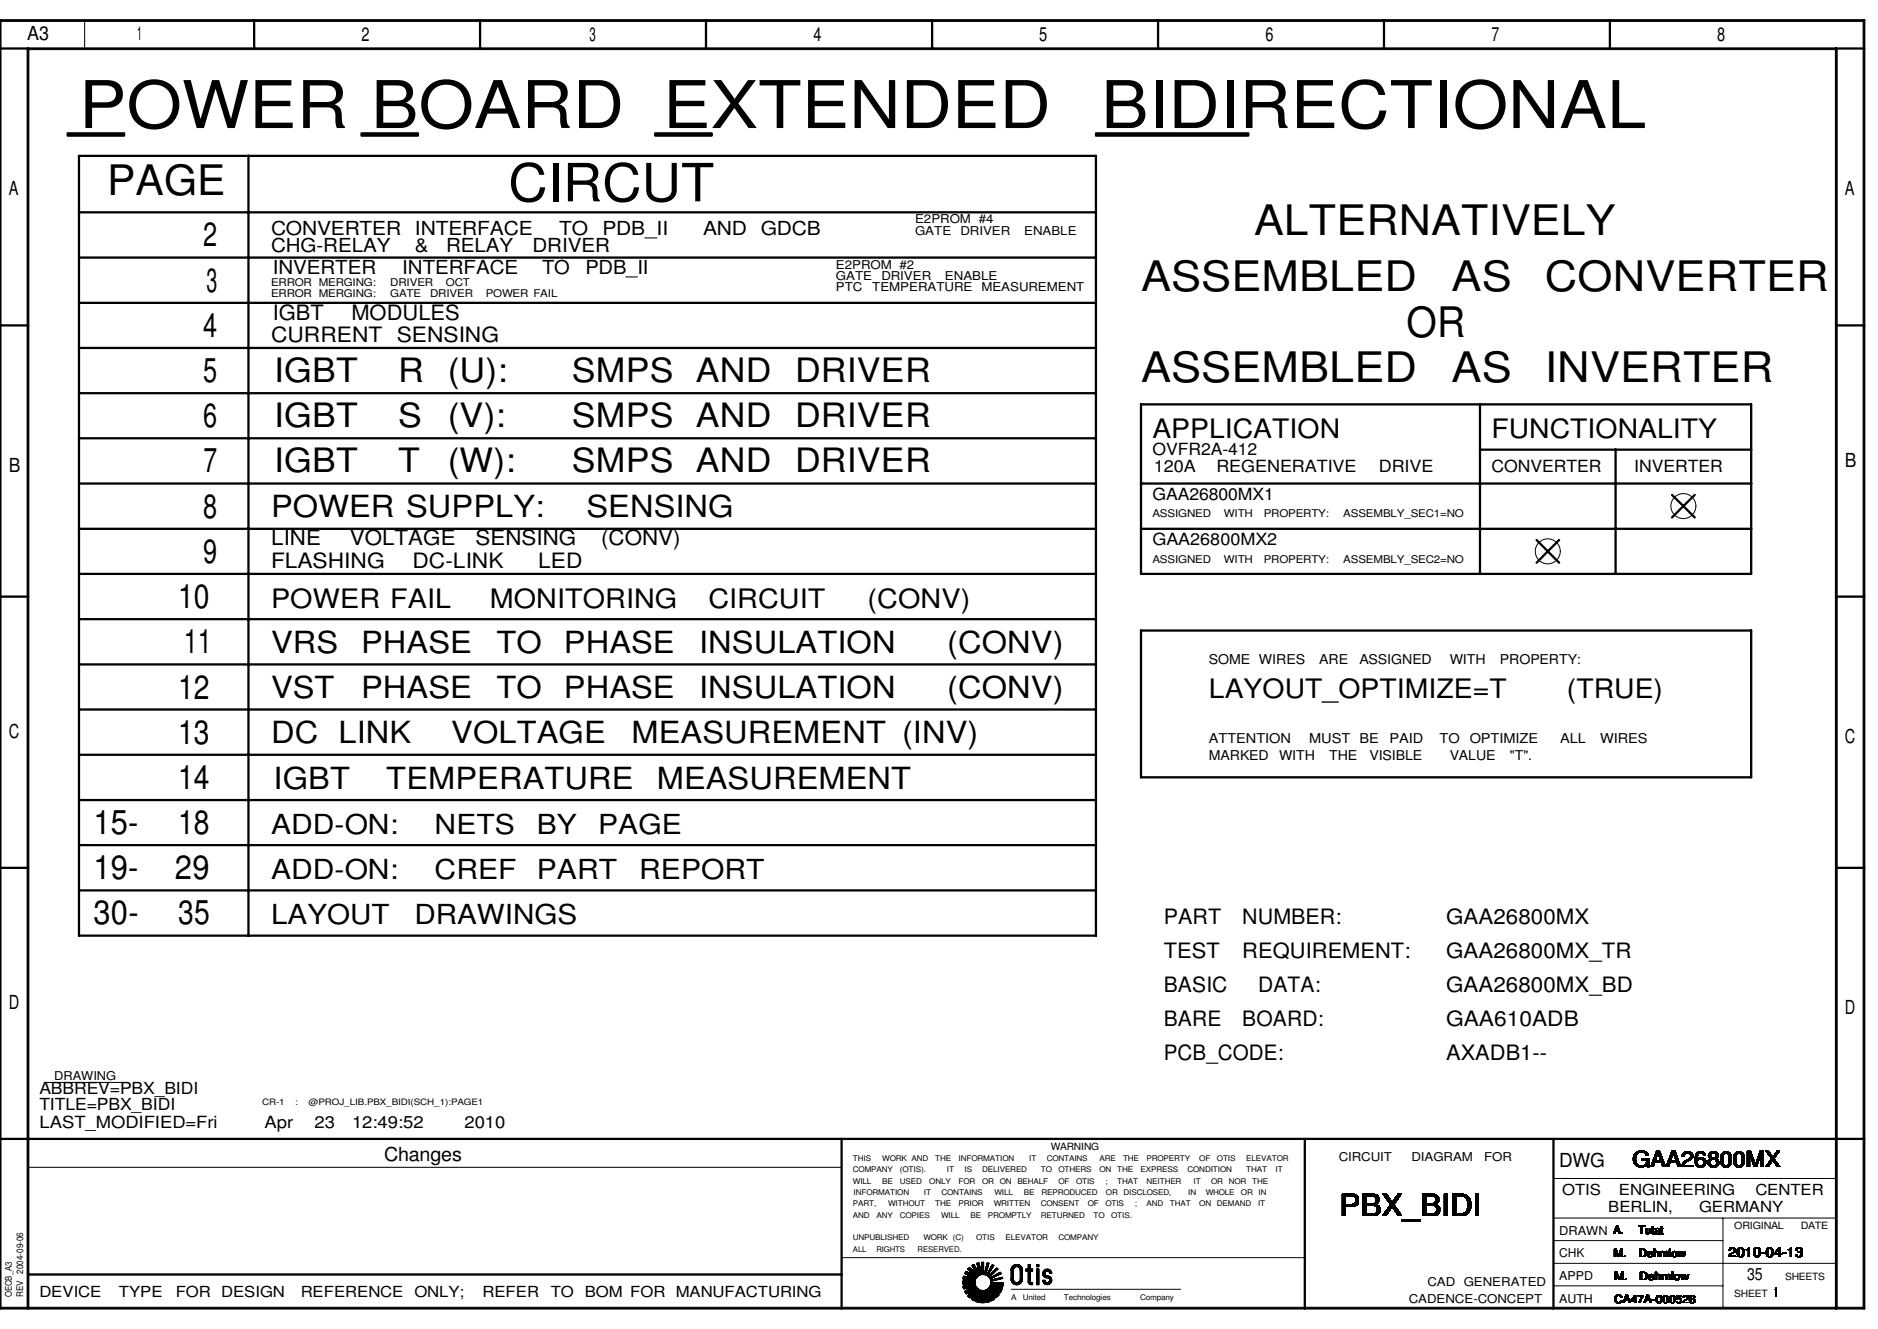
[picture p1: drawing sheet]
<svg xmlns="http://www.w3.org/2000/svg" width="420mm" height="297mm" viewBox="0 0 420 297" stroke-linecap="round" stroke-linejoin="round" font-family="sans-serif">
<g fill="none" stroke="#000" stroke-width=".22">
<path d="M.2 4.8h416.3v287.4h-416.3zM18.9 4.5v6.3M10.1 241.9h17.7M6.3 260.9h181.8M347.3 272.2h63.1M347.3 263.4h63.1M347.3 277.3h37.8M385.1 272.2v20.2M6.1 292.4v-281.3h404.6v281.3M188.1 281.1h103.6M215.2 286.9h2.7M215.2 287h2.8"/>
<path d="M215.2 286.3h2.7M215.2 286.4h2.7M215.2 286.3h2.8M215.2 286.8h2.7M215.2 286.7h2.7M215.2 286.6h2.7M215.2 286.5h2.7M215.3 285.8h2.8M215.3 285.7h2.9M215.3 287.6l2.9 .1M215.3 287.6h2.9M215.3 285.6h1.9"/>
<path d="M215.3 285.7h2.1M215.3 285.5h1.1M215.3 285.5h1.5M215.3 287.7h3M215.3 287.8h1.5M215.3 285.6h1.7M215.3 287.9h1.3M215.3 287.7h1.7M215.3 285.3l.9 .1M215.3 285.3h.5M215.3 287.9h1M215.4 288.1h.3"/>
<path d="M215.4 285.2h.2M215.4 288.1l1.9-.4-1.7 .9h1.4M215.6 284.6l2 1.1-2.2-.5M215.7 284.6h1M215.7 284.6h1.1M215.7 288.7h1.1M215.7 287.4h2.4M215.7 284.5h.9M215.7 284.5h.8M215.7 288.8h1M215.7 288.8h1.1M215.7 288.6h1.4"/>
<path d="M215.7 285.9h2.4M215.8 284.4h.6M215.8 284.7h1.1M215.8 288.9h.7M215.8 284.7h1.2M215.8 284.3h.5M215.8 289h.7M215.8 289h.5M215.8 288.5h8.1M215.8 287.4h2.3M215.9 284.2h.2M215.9 289.2h.2"/>
<path d="M215.9 289.1h.2M215.9 284.2h.1M215.9 284.8h1.2M216 288.4h7.9M216 289.2l1.4-.8-1.1 1.2h1M216 286h2.1M216 284.8l1.3 .1M216 287.3h2.1M216.1 288.4h3.2M216.1 288h-.8M216.2 284.9h1.1M216.2 288.3h2.9"/>
<path d="M216.2 286h1.9M216.2 287.3h1.9M216.3 285h1.3M216.3 288.2h2.7M216.3 283.6h.8M216.3 289.7h1M216.3 283.7h.9M216.3 288.2h2.6M216.4 283.5h.6M216.4 283.8h.9M216.5 283.5h.5M216.5 288.2h2.3"/>
<path d="M216.5 287.2h1.6M216.5 289.8h.6M216.5 289.5h1M216.5 283.5h.4M216.5 285.1h1.1M216.5 283.9h.8M216.5 289.4h1.1M216.5 283.9l.9 .1M216.5 289.9h.5M216.6 289.9h.4M216.6 283.4h.2M216.6 285.1h1.2"/>
<path d="M216.6 289.3h1M216.6 287.1h1.4M216.6 289.2h6.6M216.6 288.1h2.1M216.6 290h.3M216.6 283.3h.2M216.6 285.2h1.2M216.6 289.3h1.1M216.7 290h.2M216.7 284h.8M216.7 288h1.9M216.7 286.1h1.3"/>
<path d="M216.7 289.1h6.4M216.7 285.2h2M216.7 284.1h.9M216.8 287.1h1.2M216.8 284.1h.8M216.8 285.3h1.8M216.8 289.1h6.3M216.8 290.2l1-1-.7 1.2M216.8 284.2h.8M216.9 284.2h.8M216.9 285.3h1.7M216.9 289h6"/>
<path d="M216.9 287.9h1.6M216.9 284.3h.9M216.9 288.9h6M216.9 286.2h1.1M217 288.9h5.8M217 287.9h1.4M217 284.4h.9M217.1 285.5h1.3M217.1 284.4l.9 .1M217.1 287.8h1.3M217.1 288.8h5.7M217.1 288.7h6.7"/>
<path d="M217.1 283.7h-.8l1.7 1.6-2.1-1.2M217.1 287.7h1.3M217.1 286.3h.9M217.2 285.5h1.2M217.2 284.5h.9M217.2 287l-1.9 .5h2.8M217.2 288.7h6.6M217.2 290.3h.9M217.3 284.6h.8M217.3 290.2h.8M217.3 288.6h6.5M217.3 290.2h.9"/>
<path d="M217.3 290.5h.6M217.3 282.9h.6M217.3 284.7h.9M217.3 283h.6M217.3 285.6h1M217.4 282.7h.4M217.4 290h.9M217.4 289.9h1M217.4 284.7h.8M217.4 290.5h.5M217.4 283h.6M217.4 289.5l-1.1 .1"/>
<path d="M217.4 290.6h.4M217.4 289.8h4.7M217.4 283.1h.6M217.4 283.2h.7M217.4 285.6h.8M217.5 283.3h.6M217.5 284.8h.8M217.5 283.2h.6M217.5 285.7h.7M217.5 289.8h.9M217.6 282.7h.2M217.6 284.8l2.8 .1"/>
<path d="M217.6 283.4l.6 .1M217.6 283.4h.5M217.6 289.6h4.4M217.6 282.6h.1M217.6 283.5h.6M217.6 290.7h.2M217.6 284.9h1.7M217.6 289.5h4.3M217.7 285h1.4M217.7 283.5h.5M217.7 283.6h.6M217.7 289.4h5.6"/>
<path d="M217.8 290.7h.1M217.8 283.7h.5M217.8 289.3h5.5M217.8 285.1h1.1M217.8 290.7l.7-1-.4 1.3M217.8 283.7h.6M217.8 283.8h.6M217.8 282.8h-.5l1.2 2.2-1.8-1.7M217.8 285.1h1M217.8 283.9h.6M217.9 285.2h.8M217.9 283.9l.6 .1"/>
<path d="M217.9 284h.6M218 284.1h.6M218.1 284.2h.5M218.1 290.4h-.9M218.1 284.3h.6M218.1 284.4h.6M218.1 285.8h-2.9l2.2 .5M218.1 290.9h.8M218.2 290.7h.8M218.2 284.4h.5M218.2 290.8h.8M218.2 291h.7"/>
<path d="M218.2 290.6h.9M218.2 290.7h.9M218.2 290l-.9 .1M218.2 284.6h.6M218.2 284.5h.6M218.2 290.5h.9M218.3 284.6h.6M218.3 290.4h.8M218.3 290.5h.8M218.4 284.7h1.5M218.4 290.2h.8M218.4 290.3h.8"/>
<path d="M218.4 291h.5M218.4 290l3.9 .1M218.4 284.8h1.5M218.4 282.4h.5M218.4 290.2h2.7M218.4 282.5h.5M218.4 282.7h.5M218.4 282.6h.5M218.4 290h3.8M218.4 289.9h3.8M218.4 289.9h3.7M218.5 282.8h.4"/>
<path d="M218.5 282.9h.4M218.5 289.8h3.6M218.6 291h.3M218.6 283h.4M218.6 283.1h.5M218.6 283.3h.5M218.6 283.2h.5M218.7 283.4h.4M218.7 283.5h.5M218.7 283.6h.5M218.7 283.7h.5M218.7 291.1h.2l.3-1.1v1.2"/>
<path d="M218.7 283.9h.5M218.7 283.8h.5M218.8 284h.4M218.8 284.1h.4M218.8 284.1h.5M218.8 282.3h-.4l.6 2.6-1.3-2.3M218.9 284.2h.4M218.9 284.3h.5M218.9 284.5h1M218.9 284.4h.5M218.9 284.6h1M219.2 290.6h.9"/>
<path d="M219.2 290.7h.9M219.2 291.1h.9M219.2 291h.9M219.2 290.2l1.9 .1M219.2 290.4h.9M219.2 290.5h.9M219.2 290.8h.9M219.2 290.3h.9M219.2 290.2h1.9M219.2 290.9h.9M219.5 282.8h.4M219.5 282.7h.4"/>
<path d="M219.5 282.6h.4M219.5 284.2h.4M219.5 283.4h.4M219.5 283.5h.4M219.5 283.3h.4M219.5 282.1v2.7l-.7-2.6h-.2M219.5 282.2h.4M219.5 284.4h.4M219.5 284.3h.4M219.5 284h.4M219.5 284.1h.4M219.5 282.3h.4"/>
<path d="M219.5 283.6h.4M219.5 283.9h.4M219.5 282.4h.4M219.5 283.7h.4M219.5 282.5h.4M219.5 282.9h.4M219.5 283h.4M219.5 283.8h.4M219.5 283.1h.4M219.5 283.2h.4M219.5 282.1h.4v2.8M219.5 291.2h.4"/>
<path d="M219.9 284.9h.4M220 284.8h.4M220 284.7h.4M220 284.6h.4M220.1 284.6h.3M220.1 284.5h.3M220.1 284.4h.4M220.2 284.2h.3M220.2 284.4h.3M220.2 288.4h3.7M220.2 284h.4M220.2 284.1h.4"/>
<path d="M220.2 290.3h.9M220.3 283.9h.3M220.3 290.4h.8M220.3 290.5h.9M220.3 283.8h.4M220.3 290.6h.9M220.3 283.6h.4M220.3 283.7h.4M220.3 288.3h3.6M220.4 283.4h.4M220.4 283.5h.3M220.4 290.7h.8"/>
<path d="M220.4 283.3h.4M220.4 290.8h.8M220.4 290.9h.9M220.4 283.2h.4M220.4 288.2h3.5M220.5 291h.4M220.5 291h.7M220.5 291h.6M220.5 283h.4M220.5 283.1h.4M220.5 282.8h.4M220.5 284.3h-.3"/>
<path d="M220.5 285.1h.3M220.5 282.9h.4M220.5 284.9h.4M220.5 288.2h3.4M220.6 282.7h.4M220.6 282.6h.4M220.6 291.1h-.1l-.4-1v1.1M220.6 284.8h.4M220.6 285.1h.1M220.6 288.2h3.4M220.6 282.4h.4M220.6 282.5h.4"/>
<path d="M220.7 284.7h.3M220.7 282.3h.3M220.7 284.6h.4M220.8 284.5h.3M220.8 284.5h.4M220.9 282.2h-.2l-.7 2.7M220.9 284.4h.3M220.9 288h3M220.9 284.2h.4M220.9 284.8l-.3 .1M220.9 285.3h.4M221 282.7h-.5"/>
<path d="M221 284.2h.3M221 285.2h.4M221 284.1h.4M221 287.9h2.6M221 285.5h.2M221 284h.4M221 287.8h2.4M221.1 285.5h.1M221.1 285.1h.4M221.1 282.4h-.5M221.1 284h.4M221.1 287.7h2.2"/>
<path d="M221.1 282.3l-.8 2.7M221.1 283.9h.4M221.1 287.7h3M221.2 290.2h1.1M221.2 283.8h.4M221.2 287.7h3M221.2 285.7h.4M221.2 283.7h.4M221.2 287.6h3M221.3 284.3h-.4M221.3 285.8h.2M221.3 283.6h.4"/>
<path d="M221.3 284.9h.4M221.3 287.4h2.9M221.3 283.5h.4M221.3 290.4h1M221.3 290.3h1M221.3 285.6h.5M221.4 283.4h.4M221.4 287.3h2.8M221.4 287.1h2.8M221.4 283.3h.5M221.4 284.8h.4M221.4 286.3h.5"/>
<path d="M221.4 290.5h.7M221.4 287.2h2.8M221.4 285.6h.6M221.4 286.3h.7M221.4 286.2h.9M221.5 286.9h2.7M221.5 287h2.7M221.5 290.6h.5M221.5 284.7h.5M221.5 286.3h.2M221.5 290.5h.6M221.5 283.2h.5"/>
<path d="M221.5 286.8h2.7M221.5 286.7h2.7M221.5 286.6h2.7M221.6 290.7h.2M221.6 290.7h.1M221.6 284.6h.4M221.6 283h.4M221.6 283.1h.4M221.6 284.6h.5M221.6 285h-.4M221.6 290.8l-.6-.9 .3 1.1M221.6 283h.5"/>
<path d="M221.7 285.5h.5M221.7 284.5h.4M221.7 282.8h.5l-1.5 2.4M221.7 282.7h.4M221.8 284.8l-.5 .1M221.8 282.7h.1M221.8 284.4h.5M221.8 282.6l-1.3 2.4h.3M222 285.3h.5M222 289.5h1.3M222 284.2h.5M222 286h1.1"/>
<path d="M222 285.2h.6M222 289.7h-4.5M222.1 284.1h.4M222.1 285.5h-.6M222.1 284.1h.5M222.1 285.2h.7M222.1 282.9h-.4M222.1 289.6h1M222.2 284h.4M222.2 285.1h.6M222.2 289.7h.9M222.2 285.9h1.1"/>
<path d="M222.2 284.4l-.5 .1M222.3 285.1h.6M222.3 283.9h.5M222.3 289.8h.7M222.4 284.3h-.5M222.4 289.8h.5M222.5 285.3l-.7 .1M222.5 289.9h.4M222.5 289.9h.3M222.5 283.7h.5M222.5 290h.3M222.5 283.7h.6"/>
<path d="M222.5 284.9h.8M222.6 290h.2M222.6 283.6h.5l-2 1.9M222.6 283.5h.5M222.7 283.5h.3M222.7 290.1l-.8-.7 .5 .9-1.2-.1M222.8 283.5h.1M222.8 285.8h1.1M222.8 283.9l-.6 .1M222.8 283.4l-1.9 1.9h.4M222.8 284.8h.8M222.8 288.8h.9"/>
<path d="M222.9 284.7h.8M222.9 288.8h.8M222.9 283.8h-.5M222.9 286l-1.3 .1M223 284.7h.8l-2.5 1.2 .1-.1M223 285.7h1.2l-2.7 .7M223.1 284.6h.7M223.1 285h-.7M223.1 285.7h1.1M223.2 287.7l.8 .4h-3.2M223.3 284.5h.5M223.3 288.9h.3"/>
<path d="M223.3 289.5l-5.7 .1M223.4 284.5h.3M223.4 285.6h.8M223.4 289h.2M223.5 284.4h.1M223.5 284.8l-.9 .1M223.6 289l-.9-.3 .7 .7h-5.7M223.6 285.6h.5M223.6 284.3l-2.4 1.4h.5M223.7 285.8l-1.3 .1M223.8 285.5h.3M224.1 285.5l-2.7 .6h1.1"/>
<path d="M226 286.1h.1M226 283.9h.5v2h-.5M226 288.2h37.9M226 283.7h.5M226 283.8h.5M226 285.9h.5M226 286h.5M226.1 286.3l.1 .3M226.1 283.5v.1M226.1 283.9v2M226.1 286.1v.2M226.1 283.6l-.1 2.5"/>
<path d="M226.1 283.5h.6M226.1 283.5h.5M226.1 283.6h.5M226.1 286.3h.6M226.1 283.7h.4M226.1 286.1h.5M226.1 286.2h.5M226.1 283.4h.6M226.2 286.5h.6M226.2 286.6l.2 .1M226.2 283.2h.1M226.2 283.9v2"/>
<path d="M226.2 286.6h.1M226.2 283.2l-.1 .3M226.2 283.2h.8M226.2 283.2h.7M226.2 286.6h.8M226.3 283.1h2M226.3 283.9v2M226.3 286.6h2M226.3 283h2M226.3 286.7h2M226.4 283.9v2M226.4 286.8h1.7l-.2 .2h-1.2"/>
<path d="M226.5 282.9h1.6M226.5 286.9h1.6M226.5 286.9h1.5M226.6 286.9l.2 .2 1-.1M226.7 282.7h1.2l.3 .3M226.7 283.4l-.6 .1M226.8 286.4l-.7 .1M226.8 282.7l-.2 .1M226.8 283.3h-.7M226.9 287.1h.1M226.9 282.7h.8M227 287.1h.5"/>
<path d="M227 282.7h.5M227.6 283.2h.7h-.7M227.6 286.6h.7M227.7 287.1h.1M227.8 283.3h.6M227.8 286.5h.6M227.8 282.7h.1M227.9 283.4l.6 .1M227.9 286.3h.6M228 283.5h.5M228 286.3h.5M228 282.8h-1.4l-.2 .2h1.7"/>
<path d="M228 283.6h.5M228 286.1h.5M228 286.2h.5M228 283.7h.6M228 283.8h.6M228 283.7h.5M228 285.9h.6M228 286h.6M228.1 283.9v2M228.2 286.8h-1.8l.2 .1M228.2 283l.3 .5M228.2 283h-1.8l-.2 .2"/>
<path d="M228.2 283.9v2M228.3 283.9v2M228.3 286.6h.1M228.4 283.9v2M228.4 283.3l-.6 .1M228.5 286.4h-.1M228.5 283.9v2M228.5 286.4h-.7M228.5 286.3l-.3 .5M228.5 283.5v.1M228.5 286.1v.2M228.5 283.6l.1 2.5"/>
<path d="M228.6 286.1h-.1M228.6 283.9h-.6v2h.6M228.6 286l-.6 .1M229.3 284h1.5M229.3 284.1h1.5M229.3 283.6h1.5M229.3 283.9h1.5M229.3 283.7h1.5M229.3 283.8h1.5M229.8 282.6v3.8h.5v-3.8M229.8 286.6h.6M229.8 286.5h.5"/>
<path d="M229.9 286.8h.9M229.9 286.7h.9M229.9 286.6h.9M229.9 282.6v3.8M229.9 286.9h.9M230 286.9h.8M230 282.6v3.8M230.1 287h.7M230.1 282.6v3.8M230.1 287.1h.7M230.2 282.6v3.8M230.3 282.6v3.8"/>
<path d="M230.4 287.1h.4M231.7 282.6v.5M231.7 283.6v3.5M231.8 282.6v.5M231.8 283.6v3.5M231.9 282.6v.5M231.9 283.6v3.5M232 282.6v.5M232 283.6v3.5M232.1 282.6v.5M232.1 283.6v3.5M232.2 282.6v.5"/>
<path d="M232.2 283.6v3.5M233.1 284.8h.5M233.1 284.7h.5M233.1 284.6h.5M233.1 284.5h.5M233.1 284.4h.5M233.1 284.8l.5 .1M233.1 286.3h.5M233.1 284.9h.5M233.1 286.1h.5M233.1 286.2h.5M233.1 285h.7"/>
<path d="M233.1 285.1h.7M233.1 286.4h.6M233.1 286.5h.7M233.2 284.2h.6M233.2 285.1h.9M233.2 285.2h1.3M233.2 286.6h.6M233.3 285.2h1.3M233.3 284.1h1.6M233.3 286.7h1.6M233.3 286.6h1.6M233.3 284h1.6"/>
<path d="M233.3 285.3h1.4M233.3 286.8h1.6M233.3 285.3l1.5 .1M233.4 286.9h1.4M233.5 286.9h1.3M233.5 285.5h1.4M233.5 283.9h1.3M233.5 283.8h1.2M233.6 287h1.1M233.6 287.1h1M233.6 283.7h1M233.7 285.6h1.2"/>
<path d="M233.8 284.3h-.7M233.8 283.7h.6M233.8 285.6h1.2M234 283.6h.2M234.1 287.1h.1M234.4 284.2h.6M234.4 286.6h.6M234.4 285.7h.6M234.5 284.3h.6M234.5 285.7h.6M234.5 286.5h.6M234.5 285.8h.6"/>
<path d="M234.5 286.4h.6M234.6 284.4h.5M234.6 285.8h.5M234.6 286.3h.5M234.6 284.6h.5M234.6 284.5h.5M234.6 285.9h.5M234.6 286h.5M234.6 286.1h.5M234.6 286.2h.5M347.3 282.4h63.1M347.3 287.4h37.8"/>
<circle cx="376.3" cy="113.1" r="2.8"/>
<circle cx="346" cy="123.2" r="2.8"/>
</g>
<g fill="none" stroke="#000" stroke-width=".51">
<path d="M0 4.5h416.7v287.9h-416.7zM0 10.8h416.7M6.3 10.8v281.6M56.8 4.5v6.3M107.3 4.5v6.3M157.8 4.5v6.3M208.4 4.5v6.3M258.9 4.5v6.3M309.4 4.5v6.3M359.9 4.5v6.3M410.4 10.8v281.6M15.1 30.1h12.7"/>
<path d="M15.1 29.8h12.7M15.1 30.3h12.7M17.7 34.8h227.3v174.3h-227.3zM55.5 34.8v174.3M80.8 30.1h12.6M80.8 29.8h12.6M80.8 30.3h12.6M146.5 30.1h12.6M146.5 29.8h12.6M146.5 30.3h12.6M245 30.1h34.1M245 29.8h34.1"/>
<path d="M245 30.3h34.1M17.7 57.6h227.3M17.7 47.5h227.3M0 72.7h6.3M17.7 77.8h227.3M17.7 67.7h227.3M410.4 72.7h6.3M17.7 98h227.3M17.7 87.9h227.3M255.1 90.4h136.4v37.9h-136.4zM330.8 90.4v37.9M17.7 118.2h227.3"/>
<path d="M17.7 108.1h227.3M255.1 118.2h136.4M255.1 108.1h136.4M330.8 100.5h60.7M361.1 100.5v27.8M373.8 110.6l2.5 2.5M376.3 113.1l-2.5 2.6M376.3 113.1l2.5 2.6M378.8 110.6l-2.5 2.5M0 133.3h6.3M17.7 128.3h227.3M17.7 138.4h227.3"/>
<path d="M343.5 120.7l2.5 2.5M346 123.2l-2.5 2.6M346 123.2l2.5 2.6M348.5 120.7l-2.5 2.5M410.4 133.3h6.3M17.7 148.5h227.3M17.7 158.6h227.3M255.1 140.9h136.4v32.8h-136.4zM17.7 168.7h227.3M17.7 178.8h227.3M0 194h6.3M17.7 188.9h227.3"/>
<path d="M17.7 199h227.3M410.4 194h6.3M0 254.6h416.7M188.1 254.6v37.8M291.7 254.6v37.8M347.3 254.6v37.8M6.3 284.9h181.8"/>
</g>
<g font-size="14.7">
<text x="17.7" y="28.6">POWER BOARD EXTENDED</text>
<text x="246.1" y="28.6">BIDIRECTIONAL</text>
</g>
<text font-size="11.8" x="113.6" y="45">CIRCUT</text>
<g font-size="9.4">
<text x="24" y="43.7">PAGE</text>
<text x="280.3" y="52.5">ALTERNATIVELY</text>
<text x="255.1" y="65.2">ASSEMBLED</text>
<text x="324.5" y="65.2">AS</text>
<text x="345.3" y="65.2">CONVERTER</text>
<text x="314.4" y="75.3">OR</text>
<text x="255.1" y="85.3">ASSEMBLED</text>
<text x="324.5" y="85.3">AS</text>
<text x="345.3" y="85.3">INVERTER</text>
</g>
<g font-size="7.5">
<text x="45.4" y="55.1">2</text>
<text x="46.1" y="65.2">3</text>
<text x="45.4" y="75.3">4</text>
<text x="45.4" y="85.4">5</text>
<text x="61.3" y="85.4">IGBT</text>
<text x="89" y="85.4">R</text>
<text x="100.1" y="85.4">(U):</text>
<text x="127.8" y="85.4">SMPS AND</text>
<text x="177.7" y="85.4">DRIVER</text>
<text x="45.4" y="95.5">6</text>
<text x="61.3" y="95.5">IGBT</text>
<text x="89" y="95.5">S</text>
<text x="100.1" y="95.5">(V):</text>
<text x="127.8" y="95.5">SMPS AND</text>
<text x="177.7" y="95.5">DRIVER</text>
<text x="45.5" y="105.6">7</text>
<text x="61.3" y="105.6">IGBT</text>
<text x="89" y="105.6">T</text>
<text x="100.1" y="105.6">(W):</text>
<text x="127.8" y="105.6">SMPS AND</text>
<text x="177.7" y="105.6">DRIVER</text>
<text x="45.4" y="115.7">8</text>
<text x="45.4" y="125.8">9</text>
<text x="39.8" y="135.9">10</text>
<text x="41.1" y="146">11</text>
<text x="39.8" y="156.1">12</text>
<text x="39.8" y="166.2">13</text>
<text x="39.8" y="176.3">14</text>
<text x="20.9" y="186.4">15-</text>
<text x="39.8" y="186.4">18</text>
<text x="20.9" y="196.5">19-</text>
<text x="39.1" y="196.5">29</text>
<text x="20.9" y="206.6">30-</text>
<text x="39.8" y="206.6">35</text>
</g>
<g font-size="6.8">
<text x="60.6" y="115.7">POWER SUPPLY:</text>
<text x="131.1" y="115.7">SENSING</text>
<text x="60.6" y="146">VRS</text>
<text x="80.7" y="146">PHASE</text>
<text x="111" y="146">TO</text>
<text x="126.1" y="146">PHASE</text>
<text x="156.3" y="146">INSULATION</text>
<text x="211.7" y="146">(CONV)</text>
<text x="60.6" y="156.1">VST</text>
<text x="80.7" y="156.1">PHASE</text>
<text x="111" y="156.1">TO</text>
<text x="126.1" y="156.1">PHASE</text>
<text x="156.3" y="156.1">INSULATION</text>
<text x="211.7" y="156.1">(CONV)</text>
<text x="60.6" y="166.2">DC LINK</text>
<text x="100.9" y="166.2">VOLTAGE</text>
<text x="141.2" y="166.2">MEASUREMENT (INV)</text>
<text x="61.2" y="176.3">IGBT</text>
<text x="86.4" y="176.3">TEMPERATURE</text>
<text x="146.8" y="176.3">MEASUREMENT</text>
<text x="299.5" y="271.7">PBX_BIDI</text>
</g>
<g font-size="6.2">
<text x="60.6" y="186.4">ADD-ON:</text>
<text x="97.2" y="186.4">NETS</text>
<text x="120" y="186.4">BY</text>
<text x="133.7" y="186.4">PAGE</text>
<text x="60.6" y="196.5">ADD-ON:</text>
<text x="97.2" y="196.5">CREF</text>
<text x="120" y="196.5">PART</text>
<text x="142.9" y="196.5">REPORT</text>
<text x="60.6" y="206.6">LAYOUT</text>
<text x="92.6" y="206.6">DRAWINGS</text>
</g>
<g font-size="6">
<text x="257.6" y="98">APPLICATION</text>
<text x="333.4" y="98">FUNCTIONALITY</text>
<text x="60.6" y="135.8">POWER FAIL</text>
<text x="109.5" y="135.8">MONITORING</text>
<text x="158.4" y="135.8">CIRCUIT</text>
<text x="193.9" y="135.8">(CONV)</text>
<text x="270.3" y="156.1">LAYOUT_OPTIMIZE=T</text>
<text x="350.3" y="156.1">(TRUE)</text>
</g>
<text font-size="5" x="365" y="260.9">GAA26800MX</text>
<g font-size="4.7">
<text x="61" y="71.4">IGBT</text>
<text x="78.6" y="71.4">MODULES</text>
<text x="60.6" y="76.5">CURRENT SENSING</text>
<text x="60.6" y="121.9">LINE</text>
<text x="78.2" y="121.9">VOLTAGE</text>
<text x="106.3" y="121.9">SENSING</text>
<text x="134.4" y="121.9">(CONV)</text>
<text x="60.6" y="127">FLASHING</text>
<text x="92.2" y="127">DC-LINK</text>
<text x="120.3" y="127">LED</text>
<text x="260.1" y="206.5">PART</text>
<text x="277.7" y="206.5">NUMBER:</text>
<text x="323.3" y="206.5">GAA26800MX</text>
<text x="260.1" y="214.1">TEST</text>
<text x="277.7" y="214.1">REQUIREMENT:</text>
<text x="323.3" y="214.1">GAA26800MX_TR</text>
<text x="260.1" y="221.7">BASIC</text>
<text x="281.2" y="221.7">DATA:</text>
<text x="323.3" y="221.7">GAA26800MX_BD</text>
<text x="260.1" y="229.3">BARE</text>
<text x="277.7" y="229.3">BOARD:</text>
<text x="323.3" y="229.3">GAA610ADB</text>
<text x="260.1" y="236.9">PCB_CODE:</text>
<text x="323.3" y="236.9">AXADB1--</text>
</g>
<g font-size="4.3">
<text x="6.1" y="9">A3</text>
<text x="30.6" y="9">1</text>
<text x="80.8" y="9.3">2</text>
<text x="131.7" y="9.3">3</text>
<text x="181.8" y="9.3">4</text>
<text x="232.3" y="9.3">5</text>
<text x="282.9" y="9.3">6</text>
<text x="333.4" y="9.3">7</text>
<text x="383.9" y="9.3">8</text>
<text x="2" y="43.6">A</text>
<text x="412.4" y="43.6">A</text>
<text x="60.6" y="52.5">CONVERTER</text>
<text x="92.8" y="52.5">INTERFACE</text>
<text x="125" y="52.5">TO</text>
<text x="134.7" y="52.5">PDB_II</text>
<text x="157.2" y="52.5">AND</text>
<text x="170.1" y="52.5">GDCB</text>
<text x="60.6" y="56.3">CHG-RELAY</text>
<text x="92.8" y="56.3">&amp;</text>
<text x="99.7" y="56.3">RELAY</text>
<text x="119" y="56.3">DRIVER</text>
<text x="61" y="61.3">INVERTER</text>
<text x="89.9" y="61.3">INTERFACE</text>
<text x="121.2" y="61.3">TO</text>
<text x="130.9" y="61.3">PDB_II</text>
<text x="2" y="105.5">B</text>
<text x="412.4" y="104.3">B</text>
<text x="2" y="164.9">C</text>
<text x="412.4" y="166.1">C</text>
<text x="2" y="225.5">D</text>
<text x="412.4" y="226.7">D</text>
<text x="85.9" y="259.6">Changes</text>
<text x="348.5" y="260.9">DWG</text>
</g>
<g font-size="3.8">
<text x="257.6" y="101.7">OVFR2A-412</text>
<text x="257.9" y="105.5">120A</text>
<text x="271.9" y="105.5">REGENERATIVE</text>
<text x="308.2" y="105.5">DRIVE</text>
<text x="333.4" y="105.5">CONVERTER</text>
<text x="365.3" y="105.5">INVERTER</text>
<text x="257.6" y="111.8">GAA26800MX1</text>
<text x="257.6" y="121.9">GAA26800MX2</text>
<text x="8.8" y="252">LAST_MODIFIED=Fri</text>
<text x="59.1" y="252">Apr</text>
<text x="70.3" y="252">23</text>
<text x="78.7" y="252">12:49:52</text>
<text x="103.8" y="252">2010</text>
<text x="390.6" y="286.1">35</text>
</g>
<g font-size="3.7">
<text x="8.8" y="244.4">ABBREV=PBX_BIDI</text>
<text x="8.8" y="248.2">TITLE=PBX_BIDI</text>
</g>
<g font-size="3.4">
<text x="349.2" y="267.2">OTIS</text>
<text x="361.9" y="267.2">ENGINEERING</text>
<text x="392.4" y="267.2">CENTER</text>
<text x="359.5" y="270.9">BERLIN,</text>
<text x="379.8" y="270.9">GERMANY</text>
<text x="8.8" y="289.9">DEVICE</text>
<text x="26.6" y="289.9">TYPE</text>
<text x="39.3" y="289.9">FOR DESIGN</text>
<text x="67.2" y="289.9">REFERENCE</text>
<text x="92.6" y="289.9">ONLY;</text>
<text x="107.9" y="289.9">REFER</text>
<text x="123.1" y="289.9">TO</text>
<text x="130.7" y="289.9">BOM FOR MANUFACTURING</text>
</g>
<g font-size="3.1">
<text x="386.4" y="281.1">2010-04-13</text>
<text x="396.7" y="289.9">1</text>
</g>
<g font-size="3">
<text x="270.2" y="148.5">SOME WIRES</text>
<text x="294.9" y="148.5">ARE</text>
<text x="303.9" y="148.5">ASSIGNED</text>
<text x="324.1" y="148.5">WITH</text>
<text x="335.3" y="148.5">PROPERTY:</text>
<text x="270.2" y="166.1">ATTENTION</text>
<text x="292.7" y="166.1">MUST BE</text>
<text x="310.6" y="166.1">PAID</text>
<text x="321.8" y="166.1">TO</text>
<text x="328.5" y="166.1">OPTIMIZE</text>
<text x="348.7" y="166.1">ALL</text>
<text x="357.7" y="166.1">WIRES</text>
<text x="270.2" y="169.9">MARKED</text>
<text x="285.9" y="169.9">WITH</text>
<text x="297.1" y="169.9">THE</text>
<text x="306.1" y="169.9">VISIBLE</text>
<text x="324.1" y="169.9">VALUE</text>
<text x="337.5" y="169.9">&quot;T&quot;.</text>
</g>
<g font-size="2.7">
<text x="204.6" y="52.5">GATE</text>
<text x="204.6" y="50">E2PROM #4</text>
<text x="214.7" y="52.5">DRIVER</text>
<text x="228.9" y="52.5">ENABLE</text>
<text x="186.9" y="60.1">E2PROM #2</text>
<text x="186.9" y="65.1">PTC</text>
<text x="186.9" y="62.6">GATE</text>
<text x="195" y="65.1">TEMPERATURE</text>
<text x="197" y="62.6">DRIVER</text>
<text x="211.2" y="62.6">ENABLE</text>
<text x="219.4" y="65.1">MEASUREMENT</text>
<text x="12.1" y="241.4">DRAWING</text>
<text x="299.3" y="259.6">CIRCUIT</text>
<text x="315.5" y="259.6">DIAGRAM</text>
<text x="331.8" y="259.6">FOR</text>
<text x="348.5" y="276">DRAWN A.</text>
<text x="348.5" y="281.1">CHK</text>
<text x="319.1" y="287.4">CAD GENERATED</text>
<text x="348.5" y="286.1">APPD</text>
<text x="314.9" y="291.2">CADENCE-CONCEPT</text>
<text x="348.5" y="291.2">AUTH</text>
</g>
<g font-size="2.5">
<text x="360.7" y="275.9">A.</text>
<text x="366.3" y="275.9">Tutat</text>
<text x="360.8" y="281">M.</text>
<text x="366.4" y="281">Dehmlow</text>
<text x="360.9" y="286">M.</text>
<text x="366.5" y="286">Dehmlow</text>
<text x="360.8" y="291.1">CA47A-000528</text>
</g>
<g font-size="2.4">
<text x="60.6" y="63.9">ERROR MERGING:</text>
<text x="87.2" y="63.9">DRIVER</text>
<text x="99.7" y="63.9">OCT</text>
<text x="60.6" y="66.4">ERROR MERGING:</text>
<text x="87.2" y="66.4">GATE</text>
<text x="96.1" y="66.4">DRIVER</text>
<text x="108.6" y="66.4">POWER FAIL</text>
<text x="257.6" y="115.7">ASSIGNED</text>
<text x="273.6" y="115.7">WITH</text>
<text x="282.5" y="115.7">PROPERTY:</text>
<text x="300.3" y="115.7">ASSEMBLY_SEC1=NO</text>
<text x="257.6" y="125.8">ASSIGNED</text>
<text x="273.6" y="125.8">WITH</text>
<text x="282.5" y="125.8">PROPERTY:</text>
<text x="300.3" y="125.8">ASSEMBLY_SEC2=NO</text>
</g>
<g font-size="2.2">
<text x="234.9" y="257">WARNING</text>
<text x="387.7" y="274.7">ORIGINAL</text>
<text x="402.5" y="274.7">DATE</text>
<text x="399" y="286.1">SHEETS</text>
<text x="387.7" y="289.9">SHEET</text>
</g>
<g font-size="2">
<text x="58.6" y="247">CR-1</text>
<text x="66" y="247">:</text>
<text x="69" y="247">@PROJ_LIB.PBX_BIDI(SCH_1):PAGE1</text>
<text x="5.2" y="284.7" transform="rotate(-90 5.2 284.7)">2004-09-06</text>
<text x="2.6" y="289.9" transform="rotate(-90 2.6 289.9)">OECB_A3</text>
<text x="5.2" y="289.9" transform="rotate(-90 5.2 289.9)">REV</text>
</g>
<g font-size="1.7">
<text x="190.7" y="259.5">THIS</text>
<text x="190.7" y="262">COMPANY</text>
<text x="197.2" y="259.5">WORK AND</text>
<text x="201.2" y="262">(OTIS).</text>
<text x="209" y="259.5">THE</text>
<text x="211.7" y="262">IT</text>
<text x="214.3" y="259.5">INFORMATION</text>
<text x="215.6" y="262">IS</text>
<text x="219.5" y="262">DELIVERED</text>
<text x="230" y="259.5">IT</text>
<text x="232.7" y="262">TO</text>
<text x="234" y="259.5">CONTAINS</text>
<text x="236.6" y="262">OTHERS</text>
<text x="245.8" y="259.5">ARE</text>
<text x="245.8" y="262">ON</text>
<text x="249.7" y="262">THE</text>
<text x="251" y="259.5">THE</text>
<text x="255" y="262">EXPRESS</text>
<text x="256.3" y="259.5">PROPERTY</text>
<text x="265.5" y="262">CONDITION</text>
<text x="268.1" y="259.5">OF</text>
<text x="272" y="259.5">OTIS</text>
<text x="278.6" y="259.5">ELEVATOR</text>
<text x="278.6" y="262">THAT</text>
<text x="285.2" y="262">IT</text>
<text x="190.7" y="264.6">WILL</text>
<text x="190.7" y="269.6">PART,</text>
<text x="190.8" y="267.1">INFORMATION</text>
<text x="197.2" y="264.6">BE</text>
<text x="198.5" y="269.6">WITHOUT</text>
<text x="201.2" y="264.6">USED</text>
<text x="206.5" y="267.1">IT</text>
<text x="207.7" y="264.6">ONLY</text>
<text x="209" y="269.6">THE</text>
<text x="210.5" y="267.1">CONTAINS</text>
<text x="214.3" y="264.6">FOR</text>
<text x="214.3" y="269.6">PRIOR</text>
<text x="219.5" y="264.6">OR</text>
<text x="222.2" y="269.6">WRITTEN</text>
<text x="222.3" y="267.1">WILL</text>
<text x="223.5" y="264.6">ON</text>
<text x="227.4" y="264.6">BEHALF</text>
<text x="228.9" y="267.1">BE</text>
<text x="232.7" y="269.6">CONSENT</text>
<text x="232.8" y="267.1">REPRODUCED</text>
<text x="236.6" y="264.6">OF</text>
<text x="240.5" y="264.6">OTIS</text>
<text x="243.2" y="269.6">OF</text>
<text x="247.1" y="269.6">OTIS</text>
<text x="247.1" y="264.6">;</text>
<text x="247.2" y="267.1">OR</text>
<text x="249.7" y="264.6">THAT</text>
<text x="251.2" y="267.1">DISCLOSED,</text>
<text x="253.7" y="269.6">;</text>
<text x="256.3" y="269.6">AND</text>
<text x="256.3" y="264.6">NEITHER</text>
<text x="261.5" y="269.6">THAT</text>
<text x="265.6" y="267.1">IN</text>
<text x="266.8" y="264.6">IT</text>
<text x="268.1" y="269.6">ON</text>
<text x="269.5" y="267.1">WHOLE</text>
<text x="270.7" y="264.6">OR</text>
<text x="272" y="269.6">DEMAND</text>
<text x="274.7" y="264.6">NOR</text>
<text x="277.4" y="267.1">OR</text>
<text x="279.9" y="264.6">THE</text>
<text x="281.2" y="269.6">IT</text>
<text x="281.3" y="267.1">IN</text>
<text x="190.7" y="272.2">AND</text>
<text x="195.9" y="272.2">ANY</text>
<text x="201.2" y="272.2">COPIES</text>
<text x="210.4" y="272.2">WILL</text>
<text x="216.9" y="272.2">BE</text>
<text x="220.9" y="272.2">PROMPTLY</text>
<text x="232.7" y="272.2">RETURNED</text>
<text x="244.5" y="272.2">TO</text>
<text x="248.4" y="272.2">OTIS.</text>
<text x="190.7" y="279.7">ALL</text>
<text x="190.7" y="277.2">UNPUBLISHED</text>
<text x="195.9" y="279.7">RIGHTS</text>
<text x="205.1" y="279.7">RESERVED.</text>
<text x="206.4" y="277.2">WORK (C)</text>
<text x="218.2" y="277.2">OTIS</text>
<text x="224.8" y="277.2">ELEVATOR</text>
<text x="236.6" y="277.2">COMPANY</text>
<text x="226" y="290.6">A</text>
<text x="228.6" y="290.6">United</text>
<text x="237.8" y="290.6">Technologies</text>
<text x="254.9" y="290.6">Company</text>
</g>
</svg>
